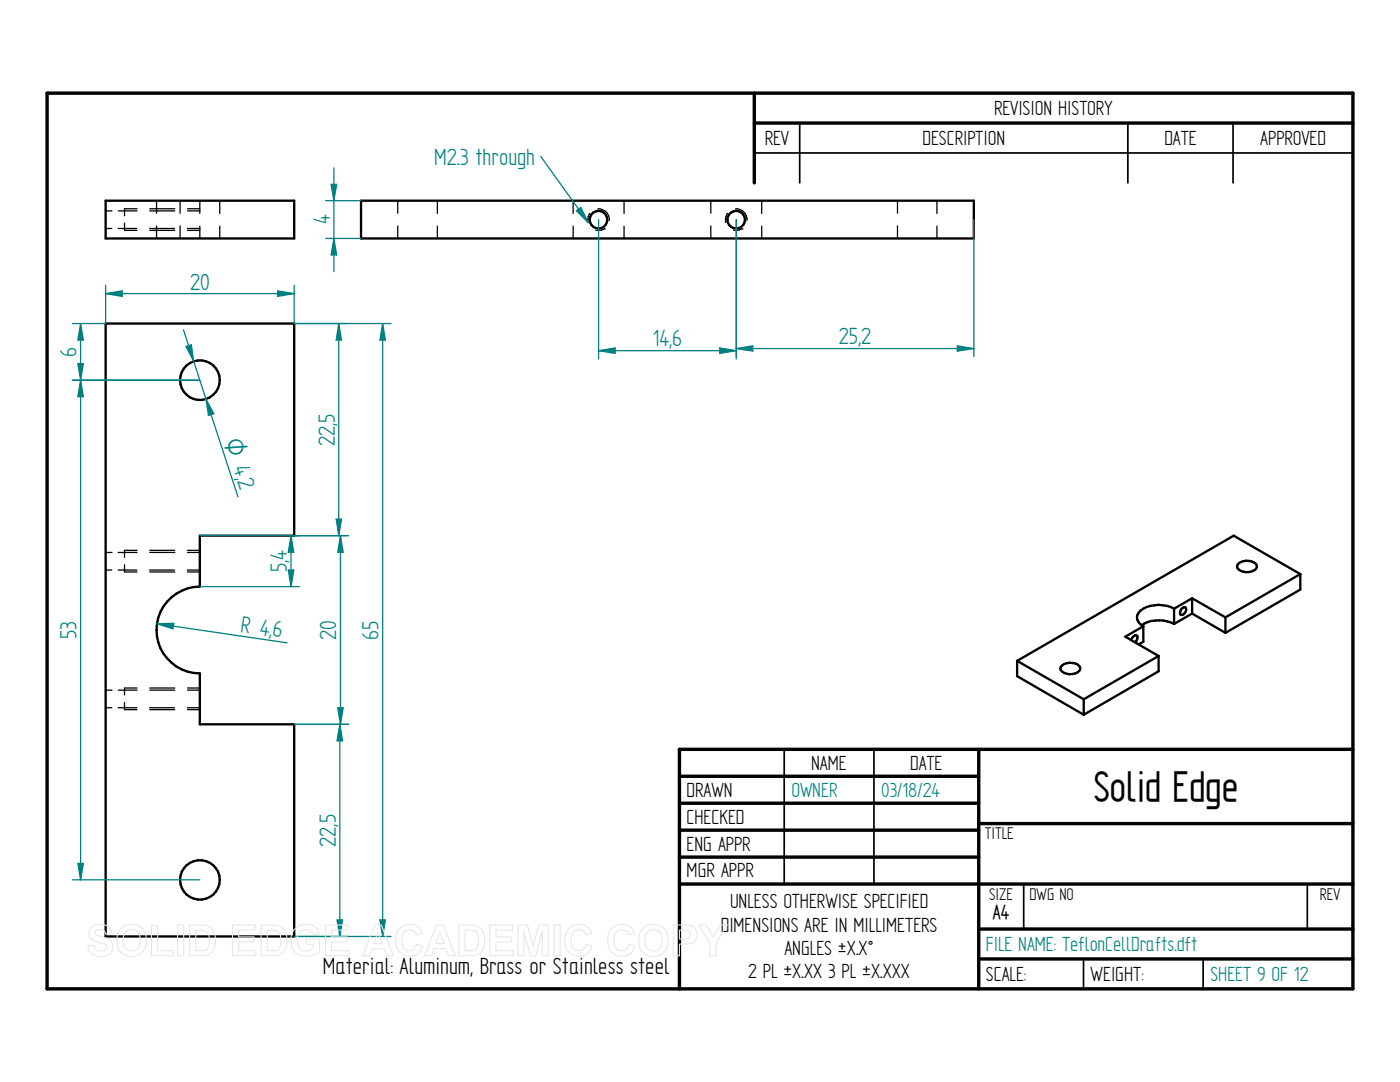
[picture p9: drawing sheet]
<svg xmlns="http://www.w3.org/2000/svg" width="279mm" height="216mm" viewBox="0 0 279 216" stroke-linecap="round" stroke-linejoin="round" font-family="sans-serif">
<g fill="none" stroke="#000" stroke-width=".68">
<path d="M9.4 18.6h260.6v178.7h-260.6zM150.5 18.6v17.9M150.5 24.6h119.5M135.6 154.9h59.7M195.3 149.5v47.8M270 149.5h-134.4v47.8M135.6 160.3h59.7M135.6 165.7h59.7M135.6 171h59.7M135.6 176.4h134.4M195.3 164.3h74.7M195.3 185.4h74.7"/>
<path d="M195.3 191.3h74.7"/>
</g>
<path d="M150.5 30.5h119.5M159.6 24.6v11.9M225.1 24.6v11.9M246.1 24.6v11.9M156.5 149.5v26.9M174.4 149.5v26.9M204.3 176.5v8.9M260.9 176.5v8.9M216.2 191.3v6M240.1 191.3v6" fill="none" stroke="#000" stroke-width=".34"/>
<g fill="none" stroke="#000" stroke-width=".47">
<path d="M21.1 40h37.6v7.6h-37.6zM72.1 40h122.3v7.6h-122.3zM21.1 64.6h37.6v42.3h-18.8v10.2a8.7 8.7 0 0 0-8.7 8.6 8.7 8.7 0 0 0 8.7 8.7v10.1h18.8v42.4h-37.6z"/>
<circle cx="119.4" cy="43.8" r="1.76"/>
<circle cx="146.9" cy="43.8" r="1.76"/>
<circle cx="39.9" cy="75.9" r="4"/>
<circle cx="39.9" cy="175.6" r="3.9"/>
</g>
<g fill="none" stroke="#000" stroke-width=".25">
<path d="M21.1 45.6h1.2M21.1 42.1h1.3M23.6 45.6h3.7M23.6 42.1h3.7M24.8 44.5v1.5h2.5M27.3 41.7h-2.5v1.4M29.8 45.6h5M29.9 42.1h5M29.9 46h5M29.9 41.7h5M31.2 40v2.5M31.2 45.1v2.5"/>
<path d="M35.9 40v2.5M35.9 45.1v2.5M37.4 45.6h2.5M37.4 42.1h2.5M37.4 46h2.5M37.4 41.7h2.5M39.9 40v2.6M39.9 45.1v2.5M43.9 40v2.6M43.9 45.1v2.5M79.4 40v2.5M79.4 45.1v2.5"/>
<path d="M87.3 40v2.6M87.3 45.1v2.5M114.4 40v2.6M114.4 45.1v2.5M117.7 42.6a2.18 2.18 0 0 0-.3 1.8M119.3 41.7a2.09 2.09 0 0 1 2.3 2.3M120.6 45.7h.1M120.6 45.7l-1.1 .3-.6-.1M124.5 40v2.6M124.5 45.1v2.5M141.9 40v2.5M141.9 45.1v2.5"/>
<path d="M145.2 42.6a2.37 2.37 0 0 0-.4 1.8M146.8 41.7a2.09 2.09 0 0 1 2.3 2.3M148.1 45.7h.1M148.1 45.7l-.6 .2h-1.1M152 40v2.6M152 45.1v2.5M179.1 40v2.5M179.1 45.1v2.5M187 40v2.6M187 45.1v2.5M21.1 113.7h1.2M21.1 110.2h1.3"/>
<path d="M23.6 113.7h3.7M23.6 110.2h3.7M24.8 112.7v1.4h2.5M27.3 109.8h-2.5v1.4M29.8 113.7h5M29.9 110.2h5M29.9 114.1h5M29.9 109.8h5M37.4 113.7h2.5M37.4 110.2h2.5M37.4 114.1h2.5M37.4 109.8h2.5"/>
<path d="M21.1 137.7h1.3M23.6 137.7h3.7M27.3 137.3h-2.5v1.4M29.9 137.7h5M29.9 137.3h5M37.4 137.7h2.5M37.4 137.3h2.5M21.1 141.2h1.2M23.6 141.2h3.7M24.8 140.2v1.4h2.5M29.8 141.2h5M29.9 141.6h5"/>
<path d="M37.4 141.2h2.5M37.4 141.6h2.5"/>
</g>
<path d="M58.7 64.6h19.3M76.4 64.6l.5 3.3h-1.1zM58.7 186.9h19.3" fill="none" stroke="#008080" stroke-width=".25"/>
<path d="M76.4 64.6l.5 3.3h-1.1z" fill="#008080"/>
<path d="M75.8 183.6h1.1l-.5 3.3z" fill="none" stroke="#008080" stroke-width=".25"/>
<path d="M75.8 183.6h1.1l-.5 3.3z" fill="#008080"/>
<path d="M76.4 64.6v122.3M49.3 106.9h20.3M58.7 144.5h10.9M67.4 141.2h1.1l-.6 3.3z" fill="none" stroke="#008080" stroke-width=".25"/>
<path d="M67.4 141.2h1.1l-.6 3.3z" fill="#008080"/>
<path d="M67.9 106.9l.6 3.3h-1.1z" fill="none" stroke="#008080" stroke-width=".25"/>
<path d="M67.9 106.9l.6 3.3h-1.1z" fill="#008080"/>
<path d="M67.9 106.9v37.6M31.3 124.5l26 3.8M31.3 124.5l3.4-.1-.2 1.1z" fill="none" stroke="#008080" stroke-width=".25"/>
<path d="M31.3 124.5l3.4-.1-.2 1.1z" fill="#008080"/>
<path d="M36.6 65.8l10.9 33.3M37.1 69.1l1.1-.3 .5 3.3z" fill="none" stroke="#008080" stroke-width=".25"/>
<path d="M37.1 69.1l1.1-.3 .5 3.3z" fill="#008080"/>
<path d="M41.1 79.6l1.6 2.9-1.1 .4z" fill="none" stroke="#008080" stroke-width=".25"/>
<path d="M41.1 79.6l1.6 2.9-1.1 .4z" fill="#008080"/>
<path d="M14.4 75.9h25.5M16.1 75.9l.5 3.3h-1.1zM14.4 175.6h25.5" fill="none" stroke="#008080" stroke-width=".25"/>
<path d="M16.1 75.9l.5 3.3h-1.1z" fill="#008080"/>
<path d="M15.5 172.3h1.1l-.5 3.3z" fill="none" stroke="#008080" stroke-width=".25"/>
<path d="M15.5 172.3h1.1l-.5 3.3z" fill="#008080"/>
<path d="M14.4 75.9h25.5M14.4 64.6h6.7M15.5 72.6h1.1l-.5 3.3zM16.1 75.9v99.7" fill="none" stroke="#008080" stroke-width=".25"/>
<path d="M15.5 72.6h1.1l-.5 3.3z" fill="#008080"/>
<path d="M16.1 64.6l.5 3.3h-1.1z" fill="none" stroke="#008080" stroke-width=".25"/>
<path d="M16.1 64.6l.5 3.3h-1.1z" fill="#008080"/>
<path d="M119.5 43.8v27.8M146.9 43.8v27.8M16.1 64.6v11.3M119.5 70l3.3-.6v1.1z" fill="none" stroke="#008080" stroke-width=".25"/>
<path d="M119.5 70l3.3-.6v1.1z" fill="#008080"/>
<path d="M143.6 69.4l3.3 .6-3.3 .5z" fill="none" stroke="#008080" stroke-width=".25"/>
<path d="M143.6 69.4l3.3 .6-3.3 .5z" fill="#008080"/>
<path d="M146.9 43.8v27.4M194.4 43.8v27.4M119.5 70h27.4M146.9 69.6l3.3-.6v1.1z" fill="none" stroke="#008080" stroke-width=".25"/>
<path d="M146.9 69.6l3.3-.6v1.1z" fill="#008080"/>
<path d="M191.1 69l3.3 .6-3.3 .5z" fill="none" stroke="#008080" stroke-width=".25"/>
<path d="M191.1 69l3.3 .6-3.3 .5z" fill="#008080"/>
<path d="M107.9 31.2l9.5 13.2M146.9 69.6h47.5" fill="none" stroke="#008080" stroke-width=".25"/>
<g fill="none" stroke="#000" stroke-width=".47">
<path d="M237.9 119.4l-3.6 2.1M237.9 119.4v3M237.9 119.4l6.7 3.8M247.2 112.4a2.85 2.85 0 0 1 3.5 .1 .81 .81 0 0 1-.4 1.3 2.73 2.73 0 0 1-3.3-.4v-.7zM259.5 114.6l-13.3-7.7-43.2 25M259.5 114.6v3l-14.9 8.7M259.5 114.6l-14.9 8.6M203 131.9l13.3 7.6M203 131.9v3l13.3 7.7M211.7 133.1a2.71 2.71 0 0 1 3.7-.2 .81 .81 0 0 1-.3 1.3 2.74 2.74 0 0 1-3.4-.5zM216.3 139.5v3.1M225.8 127.7a.81 .81 0 0 1 1.2-.7 1.33 1.33 0 0 1-.5 1.2"/>
<path d="M228.2 125v3.1l-1 .5M228.2 125l-3.6 2 6.6 3.9M231.2 130.9l-14.9 8.6M231.2 130.9v3l-14.9 8.7M234.3 121.5a6.4 6.4 0 0 0-6.7 .3 1.78 1.78 0 0 0-.7 1.8 1.78 1.78 0 0 0 1.3 1.4M234.3 124.5a6.7 6.7 0 0 0-6.5 .3M234.3 121.5v3M235.8 121.5l.5-.3h.3a1.01 1.01 0 0 1-.9 1.5 .88 .88 0 0 1 .1-1.2zM237.9 122.4l6.7 3.9M237.9 122.4l-3.6 2.1M244.6 123.2v3.1"/>
</g>
<path d="M115 42l.9-.6 1.5 3z" fill="#008080"/>
<path d="M65 47.6h7.1M65 40h7.1M66.6 47.6l.6 3.3h-1.1zM115 42l.9-.6 1.5 3z" fill="none" stroke="#008080" stroke-width=".25"/>
<path d="M66.6 47.6l.6 3.3h-1.1z" fill="#008080"/>
<path d="M66.1 36.8h1.1l-.6 3.2z" fill="none" stroke="#008080" stroke-width=".25"/>
<path d="M66.1 36.8h1.1l-.6 3.2z" fill="#008080"/>
<path d="M66.6 33.5v20.7M21.1 56.9v7.7M55.4 58l3.3 .6-3.3 .5zM58.7 56.9v7.7" fill="none" stroke="#008080" stroke-width=".25"/>
<path d="M55.4 58l3.3 .6-3.3 .5z" fill="#008080"/>
<path d="M21.1 58.6l3.3-.6v1.1z" fill="none" stroke="#008080" stroke-width=".25"/>
<path d="M21.1 58.6l3.3-.6v1.1z" fill="#008080"/>
<path d="M21.1 58.6h37.6M58.7 64.6h10.6M58.7 106.9h10.6M67.1 103.6h1.1l-.6 3.3z" fill="none" stroke="#008080" stroke-width=".25"/>
<path d="M67.1 103.6h1.1l-.6 3.3z" fill="#008080"/>
<path d="M67.6 64.6l.6 3.3h-1.1z" fill="none" stroke="#008080" stroke-width=".25"/>
<path d="M67.6 64.6l.6 3.3h-1.1z" fill="#008080"/>
<path d="M67.6 64.6v42.3M58.7 144.5h10.8M58.7 186.9h10.8M67.3 183.6h1.1l-.6 3.3z" fill="none" stroke="#008080" stroke-width=".25"/>
<path d="M67.3 183.6h1.1l-.6 3.3z" fill="#008080"/>
<path d="M67.8 144.5l.6 3.3h-1.1z" fill="none" stroke="#008080" stroke-width=".25"/>
<path d="M67.8 144.5l.6 3.3h-1.1z" fill="#008080"/>
<path d="M39.9 117.1h19.8M39.9 106.9h19.8M57.5 113.7h1.1l-.5 3.4zM67.8 144.5v42.4" fill="none" stroke="#008080" stroke-width=".25"/>
<path d="M57.5 113.7h1.1l-.5 3.4z" fill="#008080"/>
<path d="M58.1 106.9l.5 3.3h-1.1z" fill="none" stroke="#008080" stroke-width=".25"/>
<path d="M58.1 106.9l.5 3.3h-1.1z" fill="#008080"/>
<path d="M58.1 106.9v10.2" fill="none" stroke="#008080" stroke-width=".25"/>
<g fill="none" stroke="#e6e6e6" stroke-width=".21">
<path d="M18.1 185.1a2.83 2.83 0 0 1 3.9 .2l.3 1.1h-1.2a1.17 1.17 0 0 0-1-.9 1.17 1.17 0 0 0-1.2 .6l.2 .4 .4 .2a4.8 4.8 0 0 1 2.8 1.3 1.99 1.99 0 0 1-.2 2.1 1.99 1.99 0 0 1-2 .7 2.21 2.21 0 0 1-2.6-2l1.2-.2a1.35 1.35 0 0 0 1.2 1.2 1.35 1.35 0 0 0 1.4-.8 1.2 1.2 0 0 0-1.2-.9 2.31 2.31 0 0 1-2.4-1.9l.2-.6zM24.2 185.3a3 3 0 0 1 3.6-.5 3 3 0 0 1 1.4 3.4 2.96 2.96 0 0 1-3.5 2.6 2.96 2.96 0 0 1-2.4-3.6l.3-1.1zM25 186a1.74 1.74 0 0 1 2.1-.3 1.74 1.74 0 0 1 .9 1.9 1.76 1.76 0 0 1-1.7 2.2 1.76 1.76 0 0 1-1.7-2.2 2.35 2.35 0 0 1 .4-1.6zM30.2 184.7h1.3v5h3v1h-4.3zM35.4 184.6h1.3v6.1h-1.3zM37.8 184.6h2.3a2.63 2.63 0 0 1 2.9 3.1 2.58 2.58 0 0 1-2.8 3h-2.4zM39.1 185.6a2.69 2.69 0 0 1 2.3 .5 3.2 3.2 0 0 1-.2 3.4l-.6 .2h-1.5zM46.4 184.6h4.5v1h-3.3v1.3h3.1v1.1h-3.1v1.7h3.5v1h-4.7zM52.1 184.6h2.3a2.63 2.63 0 0 1 2.9 3.1 2.58 2.58 0 0 1-2.8 3h-2.4zM53.3 185.6a2.69 2.69 0 0 1 2.4 .5 3.2 3.2 0 0 1-.3 3.4l-.5 .2h-1.6zM58.9 185.2a3.1 3.1 0 0 1 4.5 .3l.3 .8-1.2 .2a1.7 1.7 0 0 0-2.1-.9 1.7 1.7 0 0 0-1.1 2 1.91 1.91 0 0 0 1 2 1.91 1.91 0 0 0 2.2-.4v-.8h-1.4v-1h2.7v2.5a3.7 3.7 0 0 1-5.2-.3 3.7 3.7 0 0 1 .3-4.4zM64.9 184.6h4.6v1h-3.3v1.3h3.1v1.1h-3.1v1.7h3.4v1h-4.7z"/>
<path d="M74.8 184.6h1.3l2.4 6.1h-1.3l-.6-1.4h-2.4l-.5 1.4h-1.3zM75.4 186l.9 2.3h-1.7zM79.7 185.3a2.67 2.67 0 0 1 4.6 .9l-1.2 .3a1.49 1.49 0 0 0-1.7-1 1.49 1.49 0 0 0-1.2 1.6 2.1 2.1 0 0 0 1.2 2.6 1.44 1.44 0 0 0 1.7-1.3l1.2 .4a2.75 2.75 0 0 1-3.2 1.9 2.75 2.75 0 0 1-2.1-3 3.5 3.5 0 0 1 .7-2.4zM87.1 184.6h1.4l2.3 6.1h-1.3l-.5-1.4h-2.4l-.5 1.4h-1.3zM87.8 186l.8 2.3h-1.7zM91.6 184.6h2.2a2.63 2.63 0 0 1 2.9 3.1 2.58 2.58 0 0 1-2.8 3h-2.3zM92.8 185.6a2.69 2.69 0 0 1 2.4 .5 3.2 3.2 0 0 1-.3 3.4l-.6 .2h-1.5zM97.7 184.6h4.6v1h-3.3v1.3h3.1v1.1h-3.1v1.7h3.4v1h-4.7zM103.4 184.6h1.9l1.1 4.2 1.1-4.2h1.9v6.1h-1.2v-4.8l-1.2 4.8h-1.2l-1.2-4.8v4.8h-1.2zM110.6 184.6h1.2v6.1h-1.2zM113.5 185.3a2.67 2.67 0 0 1 4.6 .9l-1.2 .3a1.49 1.49 0 0 0-1.7-1 1.49 1.49 0 0 0-1.2 1.6 2.1 2.1 0 0 0 1.2 2.6 1.44 1.44 0 0 0 1.7-1.3l1.2 .4a2.75 2.75 0 0 1-3.2 1.9 2.75 2.75 0 0 1-2.2-3 3.5 3.5 0 0 1 .8-2.4zM122.1 185.3a2.67 2.67 0 0 1 4.5 .9l-1.2 .3a1.49 1.49 0 0 0-1.7-1 1.49 1.49 0 0 0-1.2 1.6 2.1 2.1 0 0 0 1.2 2.6 1.44 1.44 0 0 0 1.8-1.3l1.2 .4a2.75 2.75 0 0 1-3.3 1.9 2.75 2.75 0 0 1-2.1-3 3.5 3.5 0 0 1 .8-2.4z"/>
<path d="M128.3 185.3a3 3 0 0 1 3.6-.5 3 3 0 0 1 1.4 3.4 2.96 2.96 0 0 1-3.4 2.6 2.96 2.96 0 0 1-2.4-3.6l.2-1.1zM129.2 186a1.74 1.74 0 0 1 2-.3 1.74 1.74 0 0 1 .9 1.9 1.76 1.76 0 0 1-1.7 2.2 1.76 1.76 0 0 1-1.7-2.2 2.35 2.35 0 0 1 .5-1.6zM134.4 184.6h2a2.3 2.3 0 0 1 2.5 .9 1.95 1.95 0 0 1-.2 2.1 1.95 1.95 0 0 1-1.9 .8h-1.2v2.3h-1.2zM135.6 185.6h.6a1.19 1.19 0 0 1 1.6 .9 1.11 1.11 0 0 1-1.5 .9h-.7zM139.5 184.6h1.4l1.4 2.4 1.4-2.4h1.4l-2.2 3.5v2.6h-1.2v-2.6z"/>
</g>
<text font-size="9.5" x="218.3" y="159.9">Solid Edge</text>
<g font-size="5.3" fill="#008080">
<text x="86.7" y="32.9">M2.3 through</text>
<text x="65.8" y="44.8" transform="rotate(-90 65.8 44.8)">4</text>
<text x="37.9" y="57.8">20</text>
<text x="15.2" y="71.2" transform="rotate(-90 15.2 71.2)">6</text>
<text x="130.3" y="69.1">14,6</text>
<text x="167.4" y="68.7">25,2</text>
<text x="66.8" y="89" transform="rotate(-90 66.8 89)">22,5</text>
<text x="47.3" y="95.9" transform="rotate(72 47.3 95.9)">2</text>
<text x="57.3" y="114.2" transform="rotate(-90 57.3 114.2)">5,4</text>
<text x="15.2" y="127.5" transform="rotate(-90 15.2 127.5)">53</text>
<text x="47.8" y="126.1" transform="rotate(8 47.8 126.1)">R 4,</text>
<text x="54.2" y="127" transform="rotate(8 54.2 127)">6</text>
<text x="67.1" y="127.7" transform="rotate(-90 67.1 127.7)">20</text>
<text x="75.6" y="127.7" transform="rotate(-90 75.6 127.7)">65</text>
<text x="67" y="169" transform="rotate(-90 67 169)">22,5</text>
</g>
<text font-size="5.3" x="64.4" y="194.3">Material: Aluminum, Brass or Stainless steel</text>
<text font-size="5.1" fill="#008080" x="44.7" y="88.1" transform="rotate(72 44.7 88.1)">O 4,</text>
<g font-size="4.6">
<text x="198.4" y="22.9">REVISION HISTORY</text>
<text x="152.6" y="28.9">REV</text>
<text x="184.1" y="28.9">DESCRIPTION</text>
<text x="232.4" y="28.9">DATE</text>
<text x="251.5" y="28.9">APPROVED</text>
<text x="161.9" y="153.6">NAME</text>
<text x="181.7" y="153.6">DATE</text>
<text x="137" y="159">DRAWN</text>
<text x="137" y="164.3">CHECKED</text>
<text x="137" y="169.7">ENG APPR</text>
<text x="137" y="175.1">MGR APPR</text>
<text x="143.8" y="185.9">DIMENSIONS ARE IN MILLIMETERS</text>
<text x="145.7" y="181.2">UNLESS OTHERWISE SPECIFIED</text>
<text x="198.2" y="183.4">A4</text>
<text x="156.5" y="190.6">ANGLES ±X.X°</text>
<text x="149.3" y="195.2">2 PL ±X.XX 3 PL ±X.XXX</text>
<text x="196.8" y="195.7">SCALE:</text>
<text x="217.7" y="195.7">WEIGHT:</text>
</g>
<g font-size="4.6" fill="#008080">
<text x="157.9" y="159">OWNER</text>
<text x="175.9" y="159">03/18/24</text>
<text x="196.8" y="189.8">FILE NAME: TeflonCellDrafts.dft</text>
<text x="241.6" y="195.7">SHEET 9 OF 12</text>
</g>
<g font-size="3.8">
<text x="196.5" y="167.4">TITLE</text>
<text x="197.4" y="179.5">SIZE</text>
<text x="205.5" y="179.5">DWG NO</text>
<text x="263.4" y="179.5">REV</text>
</g>
</svg>
